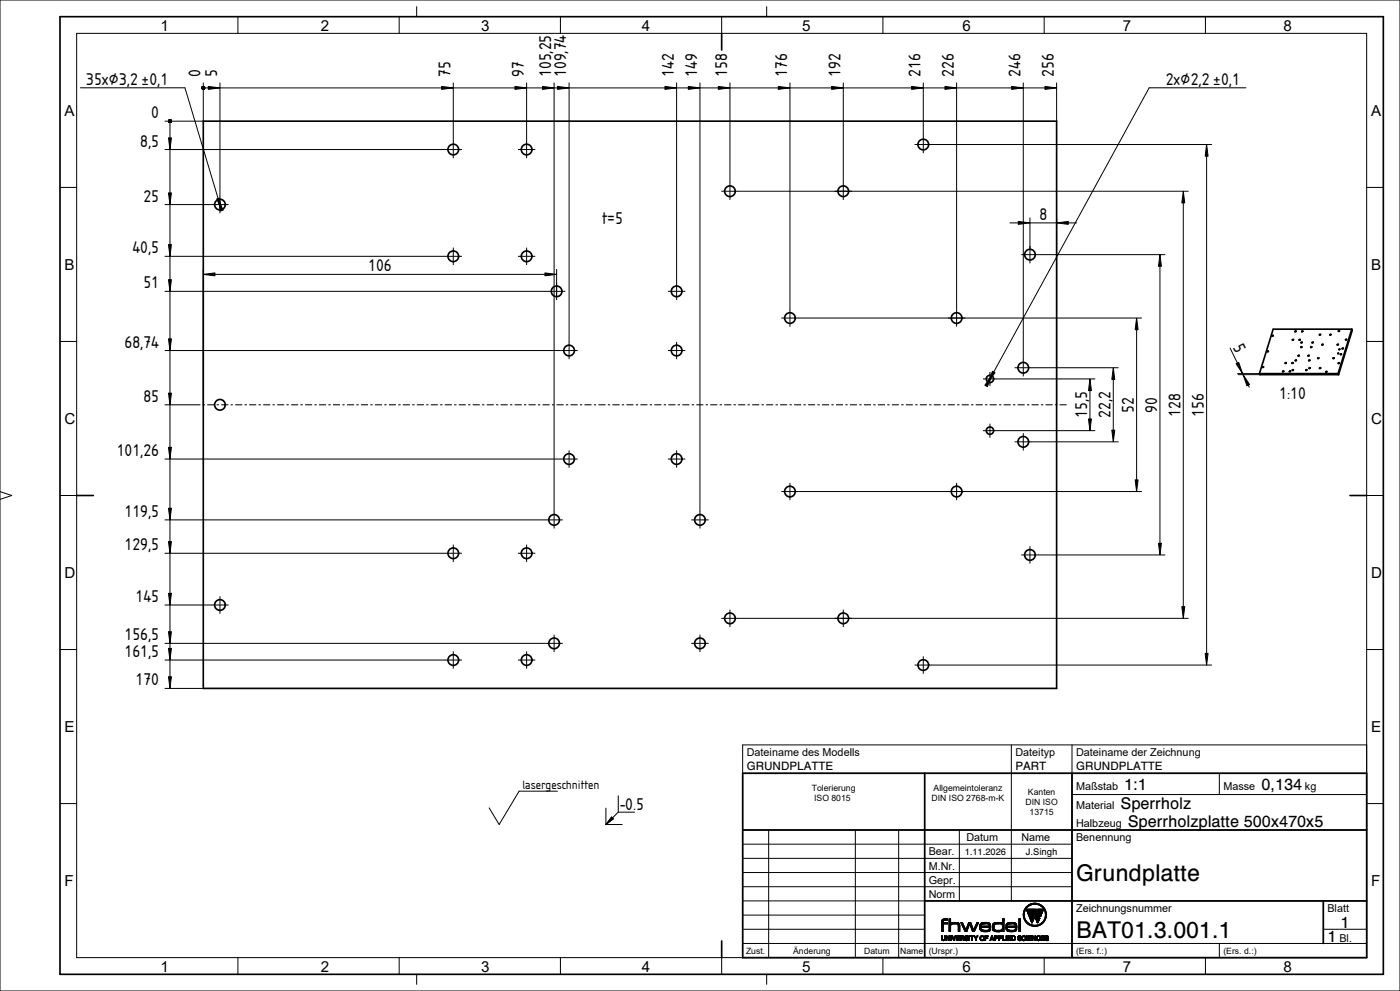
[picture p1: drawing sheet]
<svg xmlns="http://www.w3.org/2000/svg" width="420mm" height="297mm" viewBox="0 0 420 297" stroke-linecap="round" stroke-linejoin="round" font-family="sans-serif">
<g fill="none" stroke="#000" stroke-width=".5">
<path d="M18 5h397v287h-397zM216.5 10v5M61 36.3h256v170h-256zM405.5 98.7h-23.5l-4.2 13.3M405.5 98.7l-4.1 13.3M405.5 98.7l.2 .3-4.1 13.3M377.8 112l.2 .3h23.6M377.8 112h23.6M381.7 100.6h.1M381.7 100.5l.3 .1-.3 .1zM401.4 105.9h.1zM401.4 112l.2 .3"/>
<path d="M401.5 105.9h.1M23 148.5h5M405 148.5h5M222.8 231.8h187.2v55.2h-187.2zM277.4 231.8v55.2M321.6 231.8v55.2M222.8 248.8h187.2M277.4 270h132.6M397 270v12.8M216.5 282v5"/>
<circle cx="136" cy="44.8" r="1.6"/>
<circle cx="158" cy="44.8" r="1.6"/>
<circle cx="219" cy="57.3" r="1.6"/>
<circle cx="253" cy="57.3" r="1.6"/>
<circle cx="277" cy="43.3" r="1.6"/>
<circle cx="66" cy="61.3" r="1.6"/>
<circle cx="136" cy="76.8" r="1.6"/>
<circle cx="158" cy="76.8" r="1.6"/>
<circle cx="309" cy="76.3" r="1.6"/>
<circle cx="167" cy="87.3" r="1.6"/>
<circle cx="203" cy="87.3" r="1.6"/>
<circle cx="237" cy="95.3" r="1.6"/>
<circle cx="287" cy="95.3" r="1.6"/>
<circle cx="388.7" cy="99.3" r=".15"/>
<circle cx="390.7" cy="99.3" r=".15"/>
<circle cx="401.7" cy="99.2" r=".15"/>
<circle cx="170.7" cy="105.1" r="1.6"/>
<circle cx="203" cy="105.1" r="1.6"/>
<circle cx="297" cy="113.6" r="1.1"/>
<circle cx="307" cy="110.2" r="1.6"/>
<circle cx="378.9" cy="110" r=".15"/>
<circle cx="380.4" cy="105.3" r=".15"/>
<circle cx="384.9" cy="111.3" r=".15"/>
<circle cx="385.7" cy="108.8" r=".15"/>
<circle cx="387" cy="111.3" r=".15"/>
<circle cx="387.8" cy="108.8" r=".15"/>
<circle cx="387.9" cy="110.9" r=".15"/>
<circle cx="387.9" cy="101.9" r=".15"/>
<circle cx="388.8" cy="108" r=".15"/>
<circle cx="389.6" cy="106.6" r=".15"/>
<circle cx="389.9" cy="101.9" r=".15"/>
<circle cx="390.4" cy="104.1" r=".15"/>
<circle cx="390.5" cy="102.7" r=".15"/>
<circle cx="391.9" cy="110.9" r=".15"/>
<circle cx="392.6" cy="106.6" r=".15"/>
<circle cx="392.8" cy="108" r=".15"/>
<circle cx="392.9" cy="110.4" r=".15"/>
<circle cx="393.4" cy="104.1" r=".15"/>
<circle cx="393.8" cy="102.7" r=".15"/>
<circle cx="395.5" cy="107.4" r=".15"/>
<circle cx="396" cy="100.3" r=".15"/>
<circle cx="396" cy="110.4" r=".15"/>
<circle cx="396.7" cy="103.3" r=".15"/>
<circle cx="397.9" cy="111.5" r=".15"/>
<circle cx="399.1" cy="100.3" r=".15"/>
<circle cx="400.1" cy="107.4" r=".15"/>
<circle cx="401.3" cy="103.3" r=".15"/>
<circle cx="401.6" cy="108.9" r=".15"/>
<circle cx="401.8" cy="104.7" r=".1"/>
<circle cx="402.3" cy="106.2" r=".15"/>
<circle cx="402.8" cy="104.5" r=".15"/>
<circle cx="403.8" cy="101.8" r=".15"/>
<circle cx="66" cy="121.3" r="1.6"/>
<circle cx="170.7" cy="137.6" r="1.6"/>
<circle cx="203" cy="137.6" r="1.6"/>
<circle cx="297" cy="129.1" r="1.1"/>
<circle cx="307" cy="132.4" r="1.6"/>
<circle cx="166.2" cy="155.8" r="1.6"/>
<circle cx="210" cy="155.8" r="1.6"/>
<circle cx="237" cy="147.3" r="1.6"/>
<circle cx="287" cy="147.3" r="1.6"/>
<circle cx="136" cy="165.8" r="1.6"/>
<circle cx="158" cy="165.8" r="1.6"/>
<circle cx="309" cy="166.3" r="1.6"/>
<circle cx="66" cy="181.3" r="1.6"/>
<circle cx="136" cy="197.8" r="1.6"/>
<circle cx="158" cy="197.8" r="1.6"/>
<circle cx="166.2" cy="192.8" r="1.6"/>
<circle cx="210" cy="192.8" r="1.6"/>
<circle cx="219" cy="185.3" r="1.6"/>
<circle cx="253" cy="185.3" r="1.6"/>
<circle cx="277" cy="199.3" r="1.6"/>
</g>
<g fill="none" stroke="#000" stroke-width=".3">
<path d="M0 0h420v297h-420zM23 10h387v277h-387zM71.4 5v5M119.8 5v5M125 2v3M168.1 5v5M216.5 5v5M230 2v3M264.9 5v5M313.3 5v5M361.6 5v5M24.1 26.3h31.4l9.9 33.2"/>
<path d="M50.6 36.1l.3-.2 .4 .1 .1 .3-.1 .4h-.4l-.3-.2zM51 36.3v166.5M60.6 26.2l.3-.3 .4 .1 .1 .3-.1 .4-.4 .1-.3-.3zM61 24.8v11.5h-11.5M61 26.3h252.5M62.5 25.9l3.5 .4-3.5 .5zM66 24.8v39.1M132.5 25.9l3.5 .4-3.5 .5zM136 24.8v22.6M154.5 25.9l3.5 .4-3.5 .5zM158 24.8v22.6M162.7 25.9l3.5 .4-3.5 .5z"/>
<path d="M166.2 24.8v133.6M167.2 25.9l3.5 .4-3.5 .5zM170.7 24.8v82.9M199.5 25.9l3.5 .4-3.5 .5zM203 24.8v65.1M206.5 25.9l3.5 .4-3.5 .5zM210 24.8v133.6M215.5 25.9l3.5 .4-3.5 .5zM219 24.8v35.1M233.5 25.9l3.5 .4-3.5 .5zM237 24.8v73.1M249.5 25.9l3.5 .4-3.5 .5z"/>
<path d="M253 24.8v35.1M273.5 25.9l3.5 .4-3.5 .5zM277 24.8v21.1M283.5 25.9l3.5 .4-3.5 .5zM287 24.8v73.1M303.5 25.9l3.5 .4-3.5 .5zM307 24.8v88M313.5 25.9l3.5 .4-3.5 .5zM317 24.8v11.5M373.8 26.3h-29.1l-46.6 85.2M18 56.2h5M49.5 44.8h89.1"/>
<path d="M50.5 41.3h.9l-.4 3.5zM50.5 57.8h.9l-.4 3.5zM65 59.6l.9-.2 .5 3.4zM65.5 59.8l1.4 3.2-.8 .3zM155.4 44.8h5.2M216.4 57.3h140.1M274.4 43.3h89.1M355 57.3l.4 3.5h-.9zM362 43.3l.4 3.5h-.9zM362 46.8v149M410 56.2h5M49.5 76.8h89.1"/>
<path d="M49.5 61.3h19.1M50.5 73.3h.9l-.4 3.5zM136 74.2v5.2M155.4 76.8h5.2M158 74.2v5.2M303 66.8h2.5M305.5 66.4l3.5 .4-3.5 .4zM306.4 76.3h43.1M309 66.8h8M309 65.3v13.6M317 66.8l3.5-.4v.8zM317 65.3v56"/>
<path d="M320.5 66.8h2.5M348 76.3l.4 3.5h-.9zM348 79.8v83M355 60.8v121M49.5 87.3h120.1M50.5 83.8h.9l-.4 3.5zM61 82.2l3.5-.4v.9zM61 80.7v40.6M64.5 82.2h99M163.5 81.8l3.5 .4-3.5 .5zM167 80.7v9.2M200.4 87.3h5.2"/>
<path d="M341 95.3l.4 3.5h-.9zM341 98.8v45M342.5 95.3h-108.1M18 102.3h5M50.5 101.6h.9l-.4 3.5zM50.5 117.8h.9l-.4 3.5zM173.3 105.1h-123.8M200.4 105.1h5.2M203 102.5v5.2M294.9 113.6h33.6M297 111.5v4.2M297.5 112.6l-1.3 3.3-.8-.4z"/>
<path d="M297.8 111.2l.7 .5-2 2.8zM304.4 110.2h31.1M327 113.6l.4 3.5h-.9zM327 117.1v8.5M334 110.2l.4 3.5h-.9zM334 113.7v15.2M369 104.3l2.2 4.5M370.8 109l.8-.4 1.2 3.4zM371.3 112h6.5M371.4 112.3h6.6M372.8 112l.1 .3M372.9 112.3l2 2.9-.8 .4z"/>
<path d="M374.5 115.4l.3 .6M410 102.3h5M49.5 137.6h123.8M49.5 121.3h10.6M50.5 134.1h.9l-.4 3.5zM60.8 121.3h.7M62.2 121.3h2.1M65 121.3h.7M66.4 121.3h2.1M69.2 121.3h.7M70.6 121.3h2.1M73.4 121.3h.7"/>
<path d="M74.8 121.3h2.1M77.6 121.3h.7M78.9 121.3h2.2M81.8 121.3h.6M83.1 121.3h2.2M85.9 121.3h.7M87.3 121.3h2.2M90.1 121.3h.7M91.5 121.3h2.1M94.3 121.3h.7M95.7 121.3h2.1M98.5 121.3h.7"/>
<path d="M99.9 121.3h2.1M102.7 121.3h.7M104.1 121.3h2.1M106.9 121.3h.7M108.3 121.3h2.1M111.1 121.3h.7M112.5 121.3h2.1M115.3 121.3h.7M116.7 121.3h2.1M119.5 121.3h.7M120.9 121.3h2.1M123.7 121.3h.7"/>
<path d="M125 121.3h2.2M127.9 121.3h.7M129.2 121.3h2.2M132.1 121.3h.6M133.4 121.3h2.2M136.2 121.3h.7M137.6 121.3h2.1M140.4 121.3h.7M141.8 121.3h2.1M144.6 121.3h.7M146 121.3h2.1M148.8 121.3h.7"/>
<path d="M150.2 121.3h2.1M153 121.3h.7M154.4 121.3h2.1M157.2 121.3h.7M158.6 121.3h2.1M161.4 121.3h.7M162.8 121.3h2.1M165.6 121.3h.7M167 121.3h2.1M169.8 121.3h.7M170.7 135v5.2M171.2 121.3h2.1"/>
<path d="M174 121.3h.7M175.3 121.3h2.2M178.2 121.3h.7M179.5 121.3h2.2M182.4 121.3h.6M183.7 121.3h2.2M186.5 121.3h.7M187.9 121.3h2.1M190.7 121.3h.7M192.1 121.3h2.1M194.9 121.3h.7M196.3 121.3h2.1"/>
<path d="M199.1 121.3h.7M200.4 137.6h5.2M200.5 121.3h2.1M203 135v5.2M203.3 121.3h.7M204.7 121.3h2.1M207.5 121.3h.7M208.9 121.3h2.1M211.7 121.3h.7M213.1 121.3h2.1M215.9 121.3h.7M217.3 121.3h2.1"/>
<path d="M220.1 121.3h.7M221.5 121.3h2.1M224.3 121.3h.7M225.6 121.3h2.2M228.5 121.3h.6M229.8 121.3h2.2M232.7 121.3h.6M234 121.3h2.2M236.8 121.3h.7M238.2 121.3h2.1M241 121.3h.7M242.4 121.3h2.1"/>
<path d="M245.2 121.3h.7M246.6 121.3h2.1M249.4 121.3h.7M250.8 121.3h2.1M253.6 121.3h.7M255 121.3h2.1M257.8 121.3h.7M259.2 121.3h2.1M262 121.3h.7M263.4 121.3h2.1M266.2 121.3h.7M267.6 121.3h2.1"/>
<path d="M270.4 121.3h.7M271.8 121.3h2.1M274.6 121.3h.7M275.9 121.3h2.2M278.8 121.3h.6M280.1 121.3h2.2M283 121.3h.6M284.3 121.3h2.2M287.1 121.3h.7M288.5 121.3h2.1M291.3 121.3h.7M292.7 121.3h2.1"/>
<path d="M295.5 121.3h.7M296.9 121.3h2.1M297 127v4.2M299.7 121.3h.7M301.1 121.3h2.1M303.9 121.3h.7M304.4 132.4h31.1M305.3 121.3h2.1M307 129.8v5.2M308.1 121.3h.7M309.5 121.3h2.1M312.3 121.3h.7"/>
<path d="M313.7 121.3h2.1M316.5 121.3h.7M317.9 121.3h2.1M326.5 125.6h.9l-.4 3.5zM328.5 129.1h-33.6M333.5 128.9h.9l-.4 3.5zM0 147.3l3.5 1.2-3.5 1.2M18 148.5h5M49.5 155.8h119.3M50.5 152.3h.9l-.4 3.5zM207.4 155.8h5.2M234.4 147.3h108.1"/>
<path d="M237 144.7v5.2M287 144.7v5.2M340.5 143.8h.9l-.4 3.5zM410 148.5h5M49.5 165.8h89.1M50.5 162.3h.9l-.4 3.5zM50.5 177.8h.9l-.4 3.5zM66 178.7v5.2M136 163.2v5.2M155.4 165.8h5.2M158 163.2v5.2M309 163.7v5.2"/>
<path d="M347.5 162.8h.9l-.4 3.5zM349.5 166.3h-43.1M18 194.7h5M49.5 197.8h89.1M49.5 192.8h119.3M49.5 181.3h19.1M50.5 189.3h.9l-.4 3.5zM50.5 194.3h.9l-.4 3.5zM136 195.2v5.2M155.4 197.8h5.2M158 195.2v5.2M166.2 190.2v5.2"/>
<path d="M207.4 192.8h5.2M210 190.2v5.2M219 182.7v5.2M253 182.7v5.2M274.4 199.3h89.1M277 196.7v5.2M354.5 181.8h.9l-.4 3.5zM356.5 185.3h-140.1M361.5 195.8h.9l-.4 3.5zM410 194.7h5M49.5 206.3h11.5M50.5 202.8h.9l-.4 3.5z"/>
<path d="M167.2 237.1h-11.5l-6 10-3-5M185.5 238.5v4.9M222.8 231.8h187.2M277.4 231.8v55.2M303.4 223.3v46.7M321.6 238.1h88.4M321.6 223.3v63.7M365.8 231.8v6.3M410 223.3h-187.2v63.7M18 240.8h5M181.8 242.2v4.9M181.8 247.1h4.9"/>
<path d="M183.5 244.9l.5 .5-2.2 1.7zM185.5 243.4h4.9M185.5 243.4l-1.8 1.7M222.8 248.8h187.2M222.8 253h98.8M222.8 257.3h98.8M230.6 248.8v38.2M256.6 248.8v38.2M269.6 248.8v38.2M287.8 248.8v21.2M410 240.8h5M222.8 261.5h98.8"/>
<path d="M222.8 265.8h98.8M222.8 270h187.2M222.8 274.3h54.6M222.8 278.5h54.6M282.5 276.3l.4-.1-.4 3zM282.5 276.1l.5-.1-.5 .3zM282.6 276l.4-.1zM282.6 275.9h.4zM282.6 275.9l.5-.1zM282.6 275.8h.6zM282.6 275.8l.7-.1zM282.6 275.7h1z"/>
<path d="M282.7 275.6l1.5-.2v.3zM282.7 275.6l1.5-.2v.3l-1 .1-.3 .4v.3h1.3v.4h-1.3v2.3h-.4v-3zM282.9 276.5h1.3v.4h-1.3v2.3h-.4zM283.4 275.4h.7zM284.7 275.4h.5v3.8h-.5zM284.7 275.4h.5v1.4l1.1-.3h.9l.5 .3 .2 .6v1.8h-.4l-.1-2.1-1.1-.3-1 .3-.1 2.1h-.5zM285.2 276.8h2.5zM285.2 276.8h2.5l.2 .6-.4 .1-.1-.4-.4-.2zM285.2 276.8l.4 .1-.4 .5zM285.2 276.8l.2-.2 2.3 .2zM285.4 276.6l.8-.1 1.3 .1zM286.2 276.5h.6z"/>
<path d="M287.5 277.5l.4-.1v1.8h-.4zM288.3 276.5h.4l1.3 2.7h-.5zM288.3 276.5h.4l1.1 2.3 .8-2.3h.6l.9 2.2 1-2.2h.4l-1.2 2.7h-.5l-.9-2.4-.9 2.4h-.5zM290.6 276.5h.6l.9 2.2 1.4-2.2-1.2 2.7h-.5l-.9-2.4-.9 2.4-.2-.4zM293.1 276.5h.4l-1.4 2.2zM293.9 277.7l2.9-.1 .4 .3-3.3 .1zM293.9 278l3.3-.1h-2.8l-.4 .3zM294 277.5l.4-.1-.5 .3zM294 278.2l.4-.1v.2l-.4 .1zM294 278.4h.4zM294 278.5h.4zM294 277.2l.5-.1-.1 .3-.4 .1z"/>
<path d="M294 278.5l.5 .1zM294 277.1l.6-.1zM294.1 278.6h.4zM294.1 277h.5zM294.1 278.7h.5zM294.1 276.9h.7zM294.1 278.7h.6zM294.1 276.9h.9zM294.1 278.8h.7zM294.2 276.9l1.1-.1zM294.2 278.8h.9zM294.2 278.8l2.8 .1z"/>
<path d="M294.2 276.8l1-.3 1.6 .2 .3 .4 .1 .8h-2.8v.3l.2 .5 .8 .1h1l.4-.4h.4l-.2 .5-.9 .3-1.8-.2-.3-.9zM294.2 276.8l.6-.3h1.3l.9 .4zM294.3 278.9h2.7zM294.4 279h2.6zM294.4 279h2.5l-1 .2zM294.6 277l1.7-.1 .3 .2 .2 .5h-2.4zM295.3 276.8h.5zM295.5 276.5h.6zM296.1 278.8l.5-.1 .2-.3h.4l-.2 .5zM296.5 277l.5-.1 .2 .8-.4-.1zM297.8 278.2l.4-.1v.3h-.4zM297.8 277.6l.4-.1v.6l-.4 .1z"/>
<path d="M297.8 277.5l.4-.1zM297.8 278.4l.5 .1zM297.8 277.3h.4zM297.8 277.2h.5zM297.8 278.6h.5zM297.8 277.1h.5zM297.9 277h.5zM297.9 278.7h.5zM297.9 276.9h.6zM297.9 278.7h.6zM297.9 276.9h.8zM297.9 278.8h.7z"/>
<path d="M298 278.8h.8zM298 276.8h1zM298 276.8h1.2zM298 278.9h1.2zM298 278.9l2.8-.1-.4 .3h-2zM298 276.8l.6-.3h1.5l.7 .3v-1.4h.4v3.8h-.4v-.4l-1 .4-1.7-.2-.3-.9zM298 276.8l.3-.2h2.1l.4 .2 .4-1.4-.5 1.9-.5-.4zM298.3 276.6h2.1zM298.4 277l.7-.2 1.4 .2 .3 .6-.2 1-.6 .2-1.6-.1-.2-.6zM298.4 279.1h2zM298.6 276.5h1.6zM298.7 276.5h1.4z"/>
<path d="M298.9 279.2h1.1zM299.2 276.8h.6zM300.8 275.4h.4l-.4 1.4zM301.2 275.4v3.8h-.4v-.4h-1.4h.9l.3-.3zM301.2 275.4l-.5 2.7v-.8zM301.8 277.7l2.8-.1 .4 .3-3.2 .1zM301.8 278l3.2-.1h-2.8l-.4 .3zM301.8 277.5l.4-.1-.4 .3zM301.8 278.2l.4-.1v.2l-.4 .1zM301.8 278.4h.5zM301.8 278.5h.5zM301.8 277.2l.5-.1-.1 .3-.4 .1z"/>
<path d="M301.9 278.5l.4 .1zM301.9 277.1l.5-.1zM301.9 278.6h.5zM301.9 277h.6zM301.9 278.7h.6zM301.9 276.9h.8zM302 276.9h.9zM302 278.8h.7zM302 276.9l1.2-.1zM302 278.8h.9zM302 278.8l2.9 .1zM302.1 276.8l.9-.3 1.6 .2 .4 .4v.8h-2.8v.3l.3 .5 .8 .1h1l.3-.4h.4l-.1 .5-1 .3-1.7-.2-.4-.9z"/>
<path d="M302.1 276.8l.5-.3h1.3l1 .4zM302.1 278.9h2.8zM302.2 279h2.6zM302.3 279h2.4l-1 .2zM302.4 277l1.7-.1 .4 .2 .1 .5h-2.4zM303.2 276.8h.5zM303.3 276.5h.6zM303.9 278.8l.5-.1 .2-.3h.4l-.1 .5zM304.3 277l.6-.1 .1 .8-.4-.1zM305.7 275.4h.4v3.8h-.4zM307 274l.3-.1v.9l-.2 .1zM307.1 274.9l.2-.1 .3 .8-.2 .1z"/>
<path d="M307.2 273.1l.3-.1-.2 .9-.3 .1zM307.4 275.7l.2-.1 .4 .6-.3 .1zM307.5 272.4l.4-.1-.4 .7-.3 .1zM307.7 276.3l.3-.1 .4 .4-.3 .1zM307.8 271.9l.5-.1-.8 .6zM307.9 272.5h3l.5 1.3-.2 2.6-1.5-3.5h-.4l.2 3.5zM308 271.7l.7-.2-.9 .4zM308.1 276.7l.3-.1 .4 .3-.3 .1zM308.2 271.5l.9-.2zM308.5 277l.6 .1zM308.5 271.3l.9-.1zM308.6 277.1l.8 .1z"/>
<path d="M308.7 271.2l.8-.1zM308.8 271.1l.9-.1zM308.8 277.2h.8zM308.9 271.1l1-.1zM308.9 277.3h.9zM309 271h1.4zM309 277.3h1zM309.1 271l1.7-.3 1.7 .7-1.6-.4zM309.1 277.4h2.6l-1.3 .2zM309.3 272.9l.3 .9h.3l.2 .3h-.4l-.2 2.3zM309.5 276.5h.2zM309.6 276.5h.1"/>
<path d="M309.7 274.1l.5 1.1-.7 1.3zM310.2 275.2h.1M310.5 277.3l2.4-.7-1.2 .8zM310.9 272.5l.5 1.3h.4l-.5-1.3h1.7l-.8 2.2M310.9 272.5h-3l1.6 4 .7-1.3M310.9 272.5h.1M311.3 272.5h1.7l-.8 2.2zM311.4 273.8h.4l.2 .3h-.5l-.3 2.3zM311.5 274.1l.4 1.1-.6 1.3-.1-.1zM311.9 275.2h.1M311.9 275.2l-.6 1.3-1.6-3.6h-.4l.3 .9h.3l.2 .3h-.4l.5 1.1M312.1 271.5l.4-.1 .7 .7 .7 1.7h-.3l-.6-1.5z"/>
<path d="M312.2 274.6l-.2-.5h-.5l.4 1.1M312.2 274.6v.1M313.6 273.8h.3v.3l-.3 .1zM313.6 274.2l.3-.1-.3 1.6-.7 .9-.5 .1 .9-1.2zM397 278.5h13M397 270v12.8M71.4 287v5M119.8 287v5M125 292v3M168.1 287v5M216.5 287v5M222.8 282.8h187.2"/>
<path d="M230 292v3M264.9 287v5M282.5 280.5h.2v.9h-.2zM282.5 280.5h.2v1l.3 .2 .3-.2v-1h.2l-.2 1.3-.7-.1zM282.5 281.4l.2 .1zM282.5 281.5l.3 .1zM282.5 281.6h.3zM282.6 281.7h.3zM282.6 281.7h.4zM282.6 281.7h.8l-.4 .2zM283.3 280.5h.2v1l-.5 .2 .3-.3zM283.8 280.5h.2l.7 1.1 .2-1.1v1.4h-.2l-.7-1.1v1.1h-.2z"/>
<path d="M283.8 280.5h.2l.7 1.1v-1.1h.2v1.4h-.2l-.7-1.1v1.1h-.2zM284.7 280.5h.2l-.2 1.1zM285.2 280.5h.2v1.4h-.2zM285.6 280.5h.2l.3 1.4zM285.6 280.5h.2l.4 1.1 .3-1.1h.2l-.4 1.4h-.2zM286.5 280.5h.2l-.4 1.4h-.2zM286.9 280.5h1v.2h-.8l-.2 1.2zM286.9 280.5h1v.2h-.8v.4h.7v.1h-.7v.5h.8v.2h-1zM287.1 280.7v.4h.7v.1h-.7l-.2 .7zM287.1 281.2v.5h.8v.2h-1zM288.1 280.5l1 .1-.8 .1-.2 1.2zM288.1 280.5l1 .1-.1 .6 .2 .6-.2 .1-.1-.6h-.6v.6h-.2z"/>
<path d="M288.3 280.7v.4l.9-.2-.1 .2-.8 .2v.6h-.2zM288.3 281.3l.8-.2v.3zM288.3 281.3l.8-.2zM288.3 280.7h.6l.1 .3-.7 .1zM288.7 280.7l.4-.1 .1 .3zM288.9 281.4h.2l.1 .3h-.2zM289 281.7h.2zM289 281.8h.2zM289 281.8l.2 .1zM289.2 281.8v.1M289.4 281.4l.2 .1zM289.4 281.5l.2 .1z"/>
<path d="M289.4 280.9h.2zM289.4 280.9l.2-.1zM289.4 280.8h.2zM289.4 281h.3zM289.4 281.6h.2zM289.5 280.8h.2zM289.5 280.7h.2zM289.5 281.6h.1zM289.5 281h.3zM289.5 281.1h.3zM289.5 281.6h.2zM289.5 281.1h.4z"/>
<path d="M289.5 280.7l.3-.1zM289.5 281.1h.7zM289.5 281.7h.2zM289.5 280.6h.8zM289.5 281.7h.3zM289.5 281.7h.4zM289.6 280.6l.4-.1 .3 .2 .1 .2-.4-.3-.4 .2 .8 .5-.2 .5-.4 .1-.4-.3 .2-.2 .4 .3 .2-.2-.7-.4zM289.6 280.6h.7zM289.6 281.7h.7zM289.6 281.2h.7zM289.6 280.6l.6-.1zM289.6 280.5h.6z"/>
<path d="M289.6 281h.1M289.7 280.5h.4zM289.7 281.2h.6zM289.8 280.5h.2zM289.8 281.2h.6zM289.8 281.9h.3zM289.9 280.5h.1M289.9 281.3h.5zM289.9 280.6h.4l.1 .3zM289.9 281.7l.5-.2-.1 .2zM290 281.3h.4v.2zM290.7 280.5h.2v1.4h-.2z"/>
<path d="M291.1 280.5h1v.2h-.4v1.2h-.2v-1.2h-.4zM291.1 280.5h1.3l.4 .6 .3-.6h.3l-.5 .8v.6h-.2v-.6l-.6-.8v.2h-.4v1.2h-.2v-1.2h-.4zM292.2 280.5h.2l.3 .8zM293.1 280.5h.3l-.5 .8v.6h-.2v-.6zM294 281.2l.2 .1zM294 281l.2 .1zM294 281.4l.2 .1zM294 280.9h.2zM294.1 280.8h.2zM294.1 281.5h.2zM294.1 280.8l.2-.1zM294.1 281.6h.2z"/>
<path d="M294.1 280.7h.3zM294.1 281.6h.3zM294.1 280.7l.4-.1zM294.1 281.7h.3zM294.2 280.6h.9l.2 .7-.4-.6zM294.2 281.7h.3zM294.2 281.7h.9l-.5 .2zM294.2 280.6l.4-.1 .5 .1zM295.1 281.2l.2 .1-.2 .4h-.4zM295.5 280.5h.9v.2h-.7l-.2 1.2zM295.5 280.5h.9v.2h-.7v.4h.6v.1h-.6v.7h-.2zM295.7 280.7v.4h.6v.1h-.6v.7h-.2z"/>
<path d="M297.5 280.5l-.1 .8h.4l-.1-.8 .5 1.4h-.2l-.2-.4h-.5l-.1 .4h-.2zM297.5 280.5h.2l.1 .8zM297.5 280.5h.2l.5 1.4h-.2l-.2-.4h-.5l-.1 .4h-.2zM297.6 280.7l.2 .6h-.4zM298.4 280.5l.1 .6h.8l-.8 .2v.6h-.1zM298.4 280.5l.9 .2zM298.4 280.5h.7l.2 .3-.1 .4-.7 .1v.6h-.1zM298.5 280.7h.8v.2zM298.5 281.3l.8-.2zM298.5 280.7h.5l.1 .3-.6 .1zM298.9 281.1l.4-.2zM299.6 280.5l.2 .6h.7l-.7 .2v.6h-.2z"/>
<path d="M299.6 280.5l.9 .2zM299.6 280.5h.7l.2 .3-.1 .4-.6 .1v.6h-.2zM299.8 280.7h.7l.1 .2zM299.8 281.3l.7-.2zM299.8 280.7h.4l.1 .3-.5 .1zM300.1 281.1l.5-.2zM300.8 280.5h.2v1.2h.6v.2h-.8zM301.8 280.5h.2v1.4h-.2zM302.3 280.5h1v.2h-.8l-.2 1.2zM302.3 280.5h1v.2h-.8v.4h.7v.1h-.7v.5h.8v.2h-1zM302.5 280.7v.4h.7v.1h-.7l-.2 .7zM302.5 281.2v.5h.8v.2h-1z"/>
<path d="M303.6 280.5l.1 .2v1h.8l-.9 .2zM303.6 281.9l.9-.2zM303.6 280.5l.9 .1zM303.6 280.5l.9 .2 .1 .6-.2 .5-.8 .1zM303.7 280.7l.8-.1 .1 .6-.4-.5zM303.7 280.7l.7 .2-.2 .8h-.5zM304.1 281.7h.4zM304.4 281.1l.2 .1v.4l-.4 .1zM305.4 281.4l.1 .1zM305.4 281.5l.2 .1zM305.4 280.9h.2zM305.4 280.9l.2-.1z"/>
<path d="M305.4 280.8h.2zM305.4 281h.3zM305.4 281.6h.2zM305.4 280.7h.2zM305.4 281h.4zM305.4 280.7h.3zM305.4 281.1h.4zM305.4 281.1h.5zM305.5 280.7l.3-.1zM305.5 281.1h.7zM305.5 281.7h.2zM305.5 280.6h.8z"/>
<path d="M305.5 281.7h.3zM305.5 280.6l.5-.1 .3 .2 .1 .2-.5-.3-.3 .2 .7 .5-.1 .5-.4 .1-.4-.3 .1-.2 .4 .3 .3-.2-.7-.4zM305.5 280.6h.7zM305.5 281.7h.8zM305.5 281.2h.8zM305.5 280.6l.7-.1zM305.6 280.5h.5zM305.6 281h.1M305.6 281.2h.7zM305.7 280.5h.3zM305.7 281.2h.6zM305.8 281.2h.5z"/>
<path d="M305.8 281.9h.3zM305.8 280.5h.1M305.8 281.3h.5zM305.9 280.6h.4l.1 .3zM305.9 281.7l.5-.2-.1 .2zM305.9 281.3h.4l.1 .2zM306.6 281.1l.1 .1zM306.6 281.3l.2 .1zM306.6 281.1l.2-.1zM306.6 281.4l.2 .1zM306.6 280.9h.2zM306.6 281.6h.3z"/>
<path d="M306.6 280.8h.3zM306.6 280.8l.3-.1zM306.7 281.6h.2zM306.7 280.7h.2zM306.7 281.7h.3zM306.7 280.7h.3zM306.7 281.7h.4zM306.7 280.7l.4-.1zM306.7 281.7h.9zM306.7 280.6h.9zM306.7 280.6l.5-.1 .4 .2 .1 .2h-.2l-.5-.2-.2 .3 .2 .7 .7-.3-.3 .4-.4 .1-.3-.3zM306.8 281.8l.7-.1z"/>
<path d="M306.8 281.8h.7zM306.8 280.5h.7zM306.9 281.9l.5-.1zM307 281.9h.4zM307 280.5h.3zM307 281.9h.3zM307.1 281.9h.2zM307.2 281.9h.1M307.2 280.6h.4l.1 .3zM307.5 281.4h.2l-.1 .3h-.4zM308 280.5h.1v1.4h-.1zM308.5 280.5h.9v.2h-.8l-.1 1.2z"/>
<path d="M308.5 280.5h.9v.2h-.8v.4h.8v.1h-.8v.5h.8v.2h-.9zM308.6 280.7v.4h.8v.1h-.8l-.1 .7zM308.6 281.2v.5h.8v.2h-.9zM309.7 280.5h.2l.6 1.1 .2-1.1v1.4h-.2l-.7-1.1v1.1h-.1zM309.7 280.5h.2l.6 1.1v-1.1h.2v1.4h-.2l-.7-1.1v1.1h-.1zM310.5 280.5h.2l-.2 1.1zM310.9 281.1l.2 .1zM310.9 281.3l.3 .1zM311 281.1l.1-.1zM311 281.4l.2 .1zM311 280.9h.2zM311 281.6h.3z"/>
<path d="M311 280.8h.2zM311 280.8l.3-.1zM311.1 281.6h.2zM311.1 280.7h.2zM311.1 281.7h.3zM311.1 280.7h.3zM311.1 281.7h.4zM311.1 280.7l.4-.1zM311.1 281.7h.8zM311.1 280.6h.9zM311.1 280.6l.5-.1 .4 .2 .1 .2h-.2l-.5-.2-.3 .3 .3 .7 .7-.3-.3 .4-.4 .1-.4-.3zM311.2 281.8l.7-.1z"/>
<path d="M311.2 281.8h.7zM311.2 280.5h.6zM311.3 281.9l.5-.1zM311.3 281.9h.5zM311.4 280.5h.3zM311.4 281.9h.3zM311.5 281.9h.2zM311.6 281.9h.1M311.5 280.6h.5l.1 .3zM311.9 281.4h.2l-.2 .3h-.3zM312.3 280.5h1v.2h-.8l-.2 1.2zM312.3 280.5h1v.2h-.8v.4h.7v.1h-.7v.5h.8v.2h-1z"/>
<path d="M312.5 280.7v.4h.7v.1h-.7l-.2 .7zM312.5 281.2v.5h.8v.2h-1zM313.3 287v5M313.5 281.4l.2 .1zM313.5 281.5l.2 .1zM313.5 280.9h.2zM313.5 280.9l.2-.1zM313.5 280.8h.2zM313.5 281h.3zM313.5 281.6h.2zM313.6 280.7h.2zM313.6 281.6h.1z"/>
<path d="M313.6 281h.3zM313.6 281.1h.3zM313.6 281.6h.2zM313.6 281.1h.4zM313.6 280.7l.3-.1zM313.6 281.1h.7zM313.6 281.7h.2zM313.6 280.6h.8zM313.6 281.7h.3zM313.6 281.7h.4zM313.6 280.6l.5-.1 .3 .2 .1 .2-.4-.3-.4 .2 .8 .5-.2 .5-.4 .1-.4-.3 .2-.2 .4 .3 .2-.2-.7-.4zM313.7 280.6h.7z"/>
<path d="M313.7 281.7h.7zM313.7 281.2h.7zM313.7 280.6l.6-.1zM313.7 280.5h.6zM313.8 280.5h.4zM313.8 281.2h.6zM313.9 280.5h.2zM313.9 281.2h.6zM313.9 281.9h.3zM314 280.5h.1M314 281.3h.5zM314 280.6h.4l.1 .3z"/>
<path d="M314 281.7l.5-.2-.1 .2zM314.1 281.3h.4v.2zM361.6 287v5M365.8 282.8v4.2"/>
<circle cx="310.4" cy="274.2" r="3.2"/>
<circle cx="310.4" cy="274.2" r="3.5"/>
<circle cx="294.7" cy="281.2" r=".69"/>
<circle cx="294.7" cy="281.2" r=".51"/>
</g>
<g fill="#000">
<path d="M50.6 36.1l.3-.2 .4 .1 .1 .3-.1 .4h-.4l-.3-.2zM60.6 26.2l.3-.3 .4 .1 .1 .3-.1 .4-.4 .1-.3-.3zM62.5 25.9l3.5 .4-3.5 .5zM132.5 25.9l3.5 .4-3.5 .5zM154.5 25.9l3.5 .4-3.5 .5zM162.7 25.9l3.5 .4-3.5 .5zM167.2 25.9l3.5 .4-3.5 .5zM199.5 25.9l3.5 .4-3.5 .5zM206.5 25.9l3.5 .4-3.5 .5zM215.5 25.9l3.5 .4-3.5 .5zM233.5 25.9l3.5 .4-3.5 .5zM249.5 25.9l3.5 .4-3.5 .5z"/>
<path d="M273.5 25.9l3.5 .4-3.5 .5zM283.5 25.9l3.5 .4-3.5 .5zM303.5 25.9l3.5 .4-3.5 .5zM313.5 25.9l3.5 .4-3.5 .5zM50.5 41.3h.9l-.4 3.5zM65.5 59.8l1.4 3.2-.8 .3zM355 57.3l.4 3.5h-.9zM362 43.3l.4 3.5h-.9zM50.5 73.3h.9l-.4 3.5zM50.5 57.8h.9l-.4 3.5zM65 59.6l.9-.2 .5 3.4zM305.5 66.4l3.5 .4-3.5 .4z"/>
<path d="M317 66.8l3.5-.4v.8zM348 76.3l.4 3.5h-.9zM50.5 83.8h.9l-.4 3.5zM61 82.2l3.5-.4v.9zM163.5 81.8l3.5 .4-3.5 .5zM341 95.3l.4 3.5h-.9zM50.5 101.6h.9l-.4 3.5zM297.8 111.2l.7 .5-2 2.8zM297.5 112.6l-1.3 3.3-.8-.4zM327 113.6l.4 3.5h-.9zM334 110.2l.4 3.5h-.9zM370.8 109l.8-.4 1.2 3.4z"/>
<path d="M372.9 112.3l2 2.9-.8 .4zM50.5 117.8h.9l-.4 3.5zM50.5 134.1h.9l-.4 3.5zM326.5 125.6h.9l-.4 3.5zM333.5 128.9h.9l-.4 3.5zM50.5 152.3h.9l-.4 3.5zM340.5 143.8h.9l-.4 3.5zM50.5 162.3h.9l-.4 3.5zM347.5 162.8h.9l-.4 3.5zM50.5 177.8h.9l-.4 3.5zM50.5 189.3h.9l-.4 3.5zM50.5 194.3h.9l-.4 3.5z"/>
<path d="M354.5 181.8h.9l-.4 3.5zM361.5 195.8h.9l-.4 3.5zM50.5 202.8h.9l-.4 3.5zM183.5 244.9l.5 .5-2.2 1.7zM282.5 276.3l.4-.1-.4 3zM282.5 276.1l.5-.1-.5 .3zM282.6 276l.4-.1zM282.6 275.9h.4zM282.6 275.9l.5-.1zM282.6 275.8h.6zM282.6 275.8l.7-.1zM282.6 275.7h1z"/>
<path d="M283.4 275.4h.7zM282.7 275.6l1.5-.2v.3zM282.9 276.5h1.3v.4h-1.3v2.3h-.4zM284.7 275.4h.5v3.8h-.5zM285.2 276.8l.4 .1-.4 .5zM285.2 276.8h2.5l.2 .6-.4 .1-.1-.4-.4-.2zM286.2 276.5h.6zM285.4 276.6l.8-.1 1.3 .1zM285.2 276.8l.2-.2 2.3 .2zM285.2 276.8h2.5zM287.5 277.5l.4-.1v1.8h-.4zM288.3 276.5h.4l1.3 2.7h-.5z"/>
<path d="M290.6 276.5h.6l.9 2.2 1.4-2.2-1.2 2.7h-.5l-.9-2.4-.9 2.4-.2-.4zM293.1 276.5h.4l-1.4 2.2zM294 278.2l.4-.1v.2l-.4 .1zM294 277.5l.4-.1-.5 .3zM294 278.4h.4zM294 278.5h.4zM294 278.5l.5 .1zM294 277.2l.5-.1-.1 .3-.4 .1zM294.1 278.6h.4zM294 277.1l.6-.1zM294.1 277h.5zM294.1 278.7h.5z"/>
<path d="M294.1 278.7h.6zM294.1 276.9h.7zM294.1 278.8h.7zM294.1 276.9h.9zM294.2 278.8h.9zM294.2 276.9l1.1-.1zM294.2 276.8l.6-.3h1.3l.9 .4zM295.3 276.8h.5zM295.5 276.5h.6zM294.2 278.8l2.8 .1zM296.1 278.8l.5-.1 .2-.3h.4l-.2 .5zM293.9 277.7l2.9-.1 .4 .3-3.3 .1z"/>
<path d="M294.4 279h2.5l-1 .2zM294.4 279h2.6zM294.3 278.9h2.7zM296.5 277l.5-.1 .2 .8-.4-.1zM293.9 278l3.3-.1h-2.8l-.4 .3zM297.8 277.6l.4-.1v.6l-.4 .1zM297.8 278.2l.4-.1v.3h-.4zM297.8 277.5l.4-.1zM297.8 277.3h.4zM297.8 278.4l.5 .1zM297.8 277.2h.5zM297.8 278.6h.5z"/>
<path d="M297.8 277.1h.5zM297.9 277h.5zM297.9 278.7h.5zM297.9 278.7h.6zM297.9 276.9h.6zM297.9 278.8h.7zM297.9 276.9h.8zM298 278.8h.8zM298 276.8h1zM298.7 276.5h1.4zM298 278.9h1.2zM298 276.8h1.2z"/>
<path d="M298 278.9l2.8-.1-.4 .3h-2zM301.2 275.4v3.8h-.4v-.4h-1.4h.9l.3-.3zM299.2 276.8h.6zM298.9 279.2h1.1zM298.6 276.5h1.6zM298.3 276.6h2.1zM298.4 279.1h2zM298 276.8l.3-.2h2.1l.4 .2 .4-1.4-.5 1.9-.5-.4zM301.2 275.4l-.5 2.7v-.8zM300.8 275.4h.4l-.4 1.4zM301.8 278.2l.4-.1v.2l-.4 .1zM301.8 277.5l.4-.1-.4 .3z"/>
<path d="M301.8 278.4h.5zM301.8 278.5h.5zM301.9 278.5l.4 .1zM301.8 277.2l.5-.1-.1 .3-.4 .1zM301.9 278.6h.5zM301.9 277.1l.5-.1zM301.9 277h.6zM301.9 278.7h.6zM301.9 276.9h.8zM302 278.8h.7zM302 276.9h.9zM302 278.8h.9z"/>
<path d="M302 276.9l1.2-.1zM302.1 276.8l.5-.3h1.3l1 .4zM303.2 276.8h.5zM303.3 276.5h.6zM302 278.8l2.9 .1zM303.9 278.8l.5-.1 .2-.3h.4l-.1 .5zM301.8 277.7l2.8-.1 .4 .3-3.2 .1zM302.3 279h2.4l-1 .2zM302.2 279h2.6zM302.1 278.9h2.8zM304.3 277l.6-.1 .1 .8-.4-.1zM301.8 278l3.2-.1h-2.8l-.4 .3z"/>
<path d="M307 274l.3-.1v.9l-.2 .1zM307.1 274.9l.2-.1 .3 .8-.2 .1zM307.2 273.1l.3-.1-.2 .9-.3 .1zM307.4 275.7l.2-.1 .4 .6-.3 .1zM307.5 272.4l.4-.1-.4 .7-.3 .1zM307.7 276.3l.3-.1 .4 .4-.3 .1zM307.8 271.9l.5-.1-.8 .6zM308.1 276.7l.3-.1 .4 .3-.3 .1zM308 271.7l.7-.2-.9 .4zM308.5 277l.6 .1zM308.2 271.5l.9-.2zM308.6 277.1l.8 .1z"/>
<path d="M308.5 271.3l.9-.1zM307.9 272.5h3l.5 1.3-.2 2.6-1.5-3.5h-.4l.2 3.5zM308.7 271.2l.8-.1zM308.8 277.2h.8zM308.8 271.1l.9-.1zM308.9 277.3h.9zM309.5 276.5h.2zM308.9 271.1l1-.1zM309 277.3h1zM309.3 272.9l.3 .9h.3l.2 .3h-.4l-.2 2.3zM309 271h1.4zM309.7 274.1l.5 1.1-.7 1.3z"/>
<path d="M309.1 271l1.7-.3 1.7 .7-1.6-.4zM309.1 277.4h2.6l-1.3 .2zM311.3 272.5h1.7l-.8 2.2zM311.5 274.1l.4 1.1-.6 1.3-.1-.1zM311.4 273.8h.4l.2 .3h-.5l-.3 2.3zM312.1 271.5l.4-.1 .7 .7 .7 1.7h-.3l-.6-1.5zM310.5 277.3l2.4-.7-1.2 .8zM313.6 273.8h.3v.3l-.3 .1zM313.6 274.2l.3-.1-.3 1.6-.7 .9-.5 .1 .9-1.2zM282.5 280.5h.2v.9h-.2zM282.5 281.4l.2 .1zM282.5 281.5l.3 .1z"/>
<path d="M282.5 281.6h.3zM282.6 281.7h.3zM282.6 281.7h.4zM282.6 281.7h.8l-.4 .2zM283.3 280.5h.2v1l-.5 .2 .3-.3zM283.8 280.5h.2l.7 1.1 .2-1.1v1.4h-.2l-.7-1.1v1.1h-.2zM284.7 280.5h.2l-.2 1.1zM285.2 280.5h.2v1.4h-.2zM286.5 280.5h.2l-.4 1.4h-.2zM285.6 280.5h.2l.3 1.4zM287.1 280.7v.4h.7v.1h-.7l-.2 .7zM286.9 280.5h1v.2h-.8l-.2 1.2z"/>
<path d="M287.1 281.2v.5h.8v.2h-1zM288.3 281.3l.8-.2v.3zM288.1 280.5l1 .1-.8 .1-.2 1.2zM288.7 280.7l.4-.1 .1 .3zM288.3 281.3l.8-.2zM288.9 281.4h.2l.1 .3h-.2zM289 281.7h.2zM288.3 280.7v.4l.9-.2-.1 .2-.8 .2v.6h-.2zM289 281.8h.2zM289 281.8l.2 .1zM289.4 281.4l.2 .1zM289.4 281.5l.2 .1z"/>
<path d="M289.4 281.6h.2zM289.4 280.9h.2zM289.4 280.9l.2-.1zM289.4 280.8h.2zM289.5 281.6h.1zM289.4 281h.3zM289.5 280.8h.2zM289.5 280.7h.2zM289.5 281.6h.2zM289.5 281.7h.2zM289.5 281.7h.3zM289.5 280.7l.3-.1z"/>
<path d="M289.5 281h.3zM289.5 281.1h.3zM289.5 280.6h.8zM289.5 281.7h.4zM289.5 281.1h.4zM289.6 281.7h.7zM289.8 280.5h.2zM289.5 281.1h.7zM289.7 280.5h.4zM289.8 281.9h.3zM289.6 280.5h.6zM289.6 280.6l.6-.1z"/>
<path d="M289.6 281.2h.7zM289.6 280.6h.7zM289.9 281.7l.5-.2-.1 .2zM289.9 280.6h.4l.1 .3zM289.7 281.2h.6zM289.8 281.2h.6zM289.9 281.3h.5zM290 281.3h.4v.2zM290.7 280.5h.2v1.4h-.2zM291.1 280.5h1v.2h-.4v1.2h-.2v-1.2h-.4zM293.1 280.5h.3l-.5 .8v.6h-.2v-.6zM292.2 280.5h.2l.3 .8z"/>
<path d="M294 281.2l.2 .1zM294 281l.2 .1zM294 281.4l.2 .1zM294 280.9h.2zM294.1 281.5h.2zM294.1 280.8h.2zM294.1 281.6h.2zM294.1 280.8l.2-.1zM294.1 281.6h.3zM294.1 280.7h.3zM294.1 281.7h.3zM294.1 280.7l.4-.1z"/>
<path d="M294.2 281.7h.3zM294.2 280.6h.9l.2 .7-.4-.6zM294.2 281.7h.9l-.5 .2zM294.2 280.6l.4-.1 .5 .1zM295.1 281.2l.2 .1-.2 .4h-.4zM295.7 280.7v.4h.6v.1h-.6v.7h-.2zM295.5 280.5h.9v.2h-.7l-.2 1.2zM297.5 280.5h.2l.1 .8zM297.5 280.5l-.1 .8h.4l-.1-.8 .5 1.4h-.2l-.2-.4h-.5l-.1 .4h-.2zM298.5 280.7h.8v.2zM298.4 280.5l.1 .6h.8l-.8 .2v.6h-.1zM298.5 281.3l.8-.2z"/>
<path d="M298.9 281.1l.4-.2zM298.4 280.5l.9 .2zM299.8 280.7h.7l.1 .2zM299.6 280.5l.2 .6h.7l-.7 .2v.6h-.2zM299.8 281.3l.7-.2zM300.1 281.1l.5-.2zM299.6 280.5l.9 .2zM300.8 280.5h.2v1.2h.6v.2h-.8zM301.8 280.5h.2v1.4h-.2zM302.5 280.7v.4h.7v.1h-.7l-.2 .7zM302.3 280.5h1v.2h-.8l-.2 1.2zM302.5 281.2v.5h.8v.2h-1z"/>
<path d="M303.7 280.7l.8-.1 .1 .6-.4-.5zM303.6 280.5l.1 .2v1h.8l-.9 .2zM303.6 281.9l.9-.2zM304.1 281.7h.4zM304.4 281.1l.2 .1v.4l-.4 .1zM303.6 280.5l.9 .1zM305.4 281.4l.1 .1zM305.4 281.5l.2 .1zM305.4 281.6h.2zM305.4 280.9h.2zM305.4 280.9l.2-.1zM305.4 280.8h.2z"/>
<path d="M305.4 281h.3zM305.4 280.7h.2zM305.4 280.7h.3zM305.5 281.7h.2zM305.5 280.7l.3-.1zM305.4 281h.4zM305.4 281.1h.4zM305.5 280.6h.8zM305.5 281.7h.3zM305.4 281.1h.5zM305.5 281.7h.8zM305.7 280.5h.3z"/>
<path d="M305.5 281.1h.7zM305.8 281.9h.3zM305.6 280.5h.5zM305.5 280.6l.7-.1zM305.5 281.2h.8zM305.5 280.6h.7zM305.9 281.7l.5-.2-.1 .2zM305.9 280.6h.4l.1 .3zM305.6 281.2h.7zM305.7 281.2h.6zM305.8 281.2h.5zM305.8 281.3h.5z"/>
<path d="M305.9 281.3h.4l.1 .2zM306.6 281.1l.1 .1zM306.6 281.3l.2 .1zM306.6 281.1l.2-.1zM306.6 281.4l.2 .1zM306.6 280.9h.2zM306.6 281.6h.3zM306.6 280.8h.3zM306.6 280.8l.3-.1zM306.7 281.6h.2zM306.7 280.7h.2zM306.7 281.7h.3z"/>
<path d="M306.7 280.7h.3zM306.7 281.7h.4zM306.7 280.7l.4-.1zM307 280.5h.3zM306.7 281.7h.9zM307.2 280.6h.4l.1 .3zM307.1 281.9h.2zM307 281.9h.3zM306.8 280.5h.7zM307 281.9h.4zM306.9 281.9l.5-.1zM306.8 281.8h.7z"/>
<path d="M306.7 280.6h.9zM307.5 281.4h.2l-.1 .3h-.4zM306.8 281.8l.7-.1zM308 280.5h.1v1.4h-.1zM308.6 280.7v.4h.8v.1h-.8l-.1 .7zM308.5 280.5h.9v.2h-.8l-.1 1.2zM308.6 281.2v.5h.8v.2h-.9zM309.7 280.5h.2l.6 1.1 .2-1.1v1.4h-.2l-.7-1.1v1.1h-.1zM310.5 280.5h.2l-.2 1.1zM310.9 281.1l.2 .1zM310.9 281.3l.3 .1zM311 281.1l.1-.1z"/>
<path d="M311 281.4l.2 .1zM311 280.9h.2zM311 281.6h.3zM311 280.8h.2zM311 280.8l.3-.1zM311.1 281.6h.2zM311.1 280.7h.2zM311.1 281.7h.3zM311.1 280.7h.3zM311.1 281.7h.4zM311.1 280.7l.4-.1zM311.4 280.5h.3z"/>
<path d="M311.1 281.7h.8zM311.5 280.6h.5l.1 .3zM311.5 281.9h.2zM311.4 281.9h.3zM311.2 280.5h.6zM311.3 281.9h.5zM311.3 281.9l.5-.1zM311.2 281.8h.7zM311.1 280.6h.9zM311.9 281.4h.2l-.2 .3h-.3zM311.2 281.8l.7-.1zM312.5 280.7v.4h.7v.1h-.7l-.2 .7z"/>
<path d="M312.3 280.5h1v.2h-.8l-.2 1.2zM312.5 281.2v.5h.8v.2h-1zM313.5 281.4l.2 .1zM313.5 281.5l.2 .1zM313.5 281.6h.2zM313.5 280.9h.2zM313.5 280.9l.2-.1zM313.5 280.8h.2zM313.6 281.6h.1zM313.5 281h.3zM313.6 280.7h.2zM313.6 281.6h.2z"/>
<path d="M313.6 281.7h.2zM313.6 281.7h.3zM313.6 280.7l.3-.1zM313.6 281h.3zM313.6 281.1h.3zM313.6 280.6h.8zM313.6 281.7h.4zM313.6 281.1h.4zM313.7 281.7h.7zM313.9 280.5h.2zM313.6 281.1h.7zM313.8 280.5h.4z"/>
<path d="M313.9 281.9h.3zM313.7 280.5h.6zM313.7 280.6l.6-.1zM313.7 281.2h.7zM313.7 280.6h.7zM314 281.7l.5-.2-.1 .2zM314 280.6h.4l.1 .3zM313.8 281.2h.6zM313.9 281.2h.6zM314 281.3h.5zM314.1 281.3h.4v.2z"/>
</g>
<path d="M305.9 275.4v3.8" fill="none" stroke="#000" stroke-width=".42"/>
<path d="M307.9 257.6h9.2v3.5h-9.2z" fill="#fff" stroke="#fff" stroke-width=".35"/>
<g font-size="6.9">
<text x="322.8" y="264">Grundplatte</text>
<text x="322.8" y="281">BAT01.3.001.1</text>
</g>
<g font-size="5.3">
<text x="60.1" y="23.1" transform="rotate(-90 60.1 23.1)">0</text>
<text x="65.1" y="23.1" transform="rotate(-90 65.1 23.1)">5</text>
<text x="135.1" y="23.1" transform="rotate(-90 135.1 23.1)">75</text>
<text x="157.1" y="23.1" transform="rotate(-90 157.1 23.1)">97</text>
<text x="165.4" y="23.1" transform="rotate(-90 165.4 23.1)">105,25</text>
<text x="169.8" y="23.1" transform="rotate(-90 169.8 23.1)">109,74</text>
<text x="202.1" y="23.1" transform="rotate(-90 202.1 23.1)">142</text>
<text x="209.1" y="23.1" transform="rotate(-90 209.1 23.1)">149</text>
<text x="218.1" y="23.1" transform="rotate(-90 218.1 23.1)">158</text>
<text x="236.1" y="23.1" transform="rotate(-90 236.1 23.1)">176</text>
<text x="252.1" y="23.1" transform="rotate(-90 252.1 23.1)">192</text>
<text x="276.1" y="23.1" transform="rotate(-90 276.1 23.1)">216</text>
<text x="286.1" y="23.1" transform="rotate(-90 286.1 23.1)">226</text>
<text x="306.1" y="23.1" transform="rotate(-90 306.1 23.1)">246</text>
<text x="316.1" y="23.1" transform="rotate(-90 316.1 23.1)">256</text>
<text x="25.9" y="25.4">35x⌀3,2 ±0,1</text>
<text x="349.7" y="25.4">2x⌀2,2 ±0,1</text>
<text x="45.4" y="35.4">0</text>
<text x="42.1" y="43.9">8,5</text>
<text x="43" y="60.4">25</text>
<text x="311.8" y="65.9">8</text>
<text x="180.6" y="67.2">t=5</text>
<text x="39.7" y="75.9">40,5</text>
<text x="110.5" y="81.4">106</text>
<text x="43" y="86.4">51</text>
<text x="37.4" y="104.2">68,74</text>
<text x="369.8" y="103.9" transform="rotate(64 369.8 103.9)">5</text>
<text x="383.8" y="119.6">1:10</text>
<text x="43" y="120.4">85</text>
<text x="326.1" y="125.3" transform="rotate(-90 326.1 125.3)">15,5</text>
<text x="333.1" y="125.3" transform="rotate(-90 333.1 125.3)">22,2</text>
<text x="340.1" y="123.7" transform="rotate(-90 340.1 123.7)">52</text>
<text x="347.1" y="123.7" transform="rotate(-90 347.1 123.7)">90</text>
<text x="354.1" y="124.8" transform="rotate(-90 354.1 124.8)">128</text>
<text x="361.1" y="124.8" transform="rotate(-90 361.1 124.8)">156</text>
<text x="35" y="136.7">101,26</text>
<text x="37.4" y="154.9">119,5</text>
<text x="37.4" y="164.9">129,5</text>
<text x="40.7" y="180.4">145</text>
<text x="37.4" y="191.9">156,5</text>
<text x="37.4" y="196.9">161,5</text>
<text x="40.7" y="205.4">170</text>
</g>
<text font-size="5.2" x="186.2" y="242.7">-0.5</text>
<g font-size="4.9">
<text x="337.3" y="236.7">1:1</text>
<text x="378.4" y="236.7">0,134</text>
<text x="336.2" y="242.5">Sperrholz</text>
<text x="338.4" y="247.8">Sperrholzplatte 500x470x5</text>
<text x="402.2" y="278.1">1</text>
<text x="398.2" y="282.4">1</text>
</g>
<g font-size="4.5">
<text x="48.1" y="9.2">1</text>
<text x="96.2" y="9.2">2</text>
<text x="144.4" y="9.2">3</text>
<text x="192.5" y="9.2">4</text>
<text x="240.6" y="9.2">5</text>
<text x="288.8" y="9.2">6</text>
<text x="336.9" y="9.2">7</text>
<text x="385" y="9.2">8</text>
<text x="19.4" y="34.8">A</text>
<text x="411.4" y="34.8">A</text>
<text x="19.4" y="81">B</text>
<text x="411.4" y="81">B</text>
<text x="19.4" y="127.2">C</text>
<text x="411.4" y="127.2">C</text>
<text x="19.4" y="173.3">D</text>
<text x="411.4" y="173.3">D</text>
<text x="19.4" y="219.5">E</text>
<text x="411.4" y="219.5">E</text>
<text x="19.4" y="265.7">F</text>
<text x="411.4" y="265.7">F</text>
<text x="48.1" y="291.2">1</text>
<text x="96.2" y="291.2">2</text>
<text x="144.4" y="291.2">3</text>
<text x="192.5" y="291.2">4</text>
<text x="240.6" y="291.2">5</text>
<text x="288.7" y="291.2">6</text>
<text x="336.9" y="291.2">7</text>
<text x="385" y="291.2">8</text>
</g>
<text font-size="3.8" x="156.7" y="236.4">lasergeschnitten</text>
<g font-size="3.5">
<text x="224" y="230.9">GRUNDPLATTE</text>
<text x="304.6" y="230.9">PART</text>
<text x="322.8" y="230.9">GRUNDPLATTE</text>
</g>
<g font-size="3.3">
<text x="224" y="226.6">Dateiname des Modells</text>
<text x="304.6" y="226.6">Dateityp</text>
<text x="322.8" y="226.6">Dateiname der Zeichnung</text>
<text x="322.8" y="236.7">Maßstab</text>
<text x="367" y="236.7">Masse</text>
<text x="391.5" y="236.7">kg</text>
<text x="322.8" y="242.5">Material</text>
<text x="322.8" y="247.8">Halbzeug</text>
<text x="278.6" y="256.4">Bear.</text>
<text x="289.9" y="252.1">Datum</text>
<text x="306.4" y="252.1">Name</text>
<text x="322.8" y="252.1">Benennung</text>
<text x="278.6" y="260.6">M.Nr.</text>
<text x="278.6" y="264.9">Gepr.</text>
<text x="278.6" y="269.1">Norm</text>
<text x="322.8" y="273.4">Zeichnungsnummer</text>
<text x="398.2" y="273.4">Blatt</text>
<text x="401.8" y="282.4">Bl.</text>
</g>
<g font-size="2.8">
<text x="289.4" y="256.1">1.11.2026</text>
<text x="307.7" y="256.1">J.Singh</text>
</g>
<g font-size="2.6">
<text x="243.5" y="237.1">Tolerierung</text>
<text x="280.1" y="237.1">Allgemeintoleranz</text>
<text x="308.4" y="238.3">Kanten</text>
<text x="244.2" y="240.1">ISO 8015</text>
<text x="279.5" y="240.1">DIN ISO 2768-m-K</text>
<text x="307.7" y="241.3">DIN ISO</text>
<text x="308.9" y="244.3">13715</text>
<text x="223.8" y="285.9">Zust.</text>
<text x="238" y="285.9">Änderung</text>
<text x="259.3" y="285.9">Datum</text>
<text x="270" y="285.9">Name</text>
<text x="278.6" y="285.9">(Urspr.)</text>
<text x="322.8" y="285.9">(Ers. f.:)</text>
<text x="367" y="285.9">(Ers. d.:)</text>
</g>
</svg>
